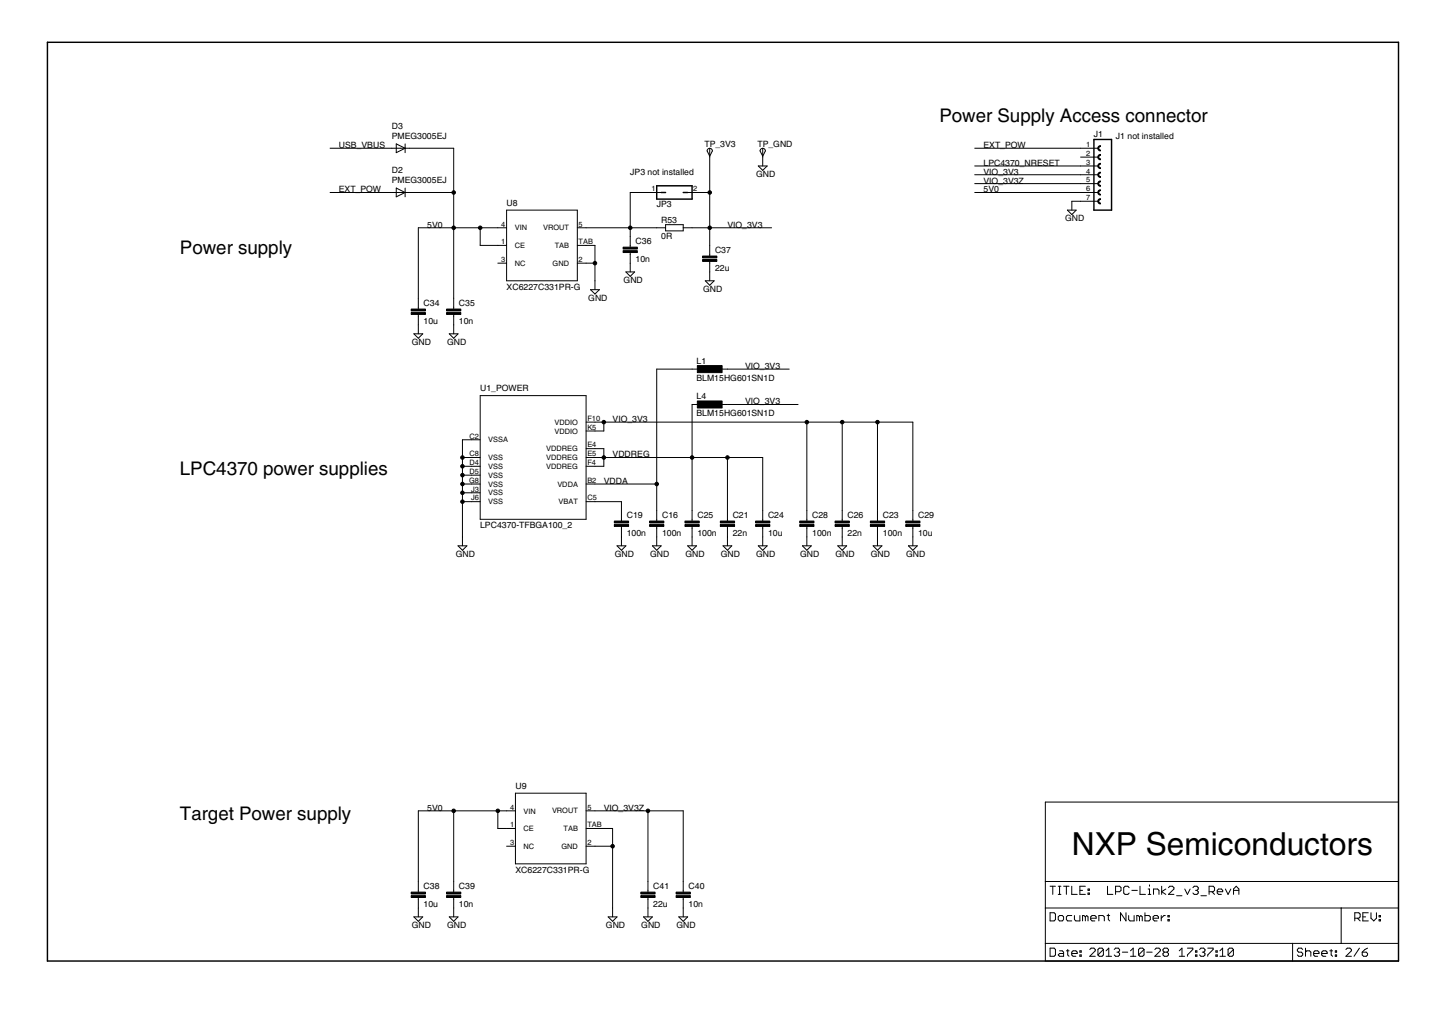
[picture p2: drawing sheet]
<svg xmlns="http://www.w3.org/2000/svg" width="297mm" height="210mm" viewBox="0 0 297 210" stroke-linecap="round" stroke-linejoin="round" font-family="sans-serif">
<g fill="#000" stroke="#000" stroke-width=".3">
<path d="M9.7 8.7v188.5zM9.7 8.7h277.4zM287.1 8.7v188.5zM134.8 38.1v2.8zM135.7 39.5h.9zM140.3 39.5h.9zM134.8 38.1h7.3zM224.6 28.6h3.6zM224.6 28.6v14.5zM134.8 40.9h7.3zM142.1 38.1v2.8zM228.2 28.6v14.5z"/>
<path d="M224.6 43.1h3.6zM9.7 197.2h277.4z"/>
</g>
<g fill="#000" stroke="#000" stroke-width=".21">
<path d="M80.4 39.5h1.9zM80.4 30.4h1.9zM67.8 30.4h12.6zM67.8 39.5h12.6zM81.3 38.6v1.8zM81.3 31.3l1.9-.9zM81.3 29.5v1.8zM81.3 38.6l1.9 .9zM83.2 38.6v.9zM83.2 39.5v.9zM81.3 29.5l1.9 .9zM83.2 29.5v.9z"/>
<path d="M83.2 30.4v.9zM82.3 39.5h1.8zM82.3 30.4h1.8zM84.1 30.4h9zM84.1 39.5h9zM93.1 30.4v9.1zM93.1 39.5v7.2zM129.4 39.5v7.2zM133 39.5h1.8zM129.4 39.5h3.6zM134.8 39.5h.9zM141.2 39.5h.9z"/>
<path d="M142.1 39.5h1.8zM143.9 39.5h1.8zM145.7 30.4v1.8zM145.2 31l.5 1zM145.7 39.5v7.2zM145.7 32.2v7.3zM146.2 31l-.5 1zM155.7 34.1h1.8zM156.6 30.4v1.8zM156 31l.6 1zM156.6 32.2v1.9zM155.7 34.1l.9 .8z"/>
<path d="M157.1 31l-.5 1zM156.6 34.9l.9-.8zM221.8 30.4h3.7zM221.8 32.2h3.7zM221.8 34.1h3.7zM221.8 35.9h3.7zM221.8 37.7h3.7zM221.8 39.5h3.7zM200.1 39.5h21.7zM200.1 35.9h21.7zM200.1 30.4h21.7zM200.1 37.7h21.7z"/>
<path d="M200.1 34.1h21.7zM81.3 40.4l1.9-.9zM85.9 46.7v14.5zM85.9 46.7h7.2zM93.1 46.7h5.5zM98.6 46.7v3.7zM98.6 50.4h3.6zM98.6 46.7h3.6zM102.2 46.7h1.8zM102.2 54h1.8zM102.2 50.4h1.8zM104 43.1h14.5z"/>
<path d="M104 43.1v14.5zM118.5 43.1v14.5zM104 57.6h14.5zM118.5 54h1.8zM118.5 46.7h1.8zM118.5 50.4h1.8zM120.3 54h1.8zM121.2 59.4h1.8zM122.1 57.6v1.8zM122.1 54v3.6zM122.1 50.4v3.6zM120.3 50.4h1.8z"/>
<path d="M122.1 60.3l.9-.9zM128.5 55.8h1.8zM129.4 48.6v1.8zM129.4 52.2v1.8zM129.4 50.4v.3zM129.4 51.8v.4zM129.4 54v1.8zM128.5 55.8l.9 .9zM129.4 46.7v1.9zM120.3 46.7h9.1zM130.3 55.8l-.9 .9zM134.8 46.7h1.8z"/>
<path d="M129.4 46.7h5.4zM136.6 47.4h3.7zM136.6 46.1v1.3zM136.6 46.1h3.7zM140.3 46.1v1.3zM140.3 46.7h1.8zM144.8 57.6h1.8zM145.7 50.4v1.8zM145.7 54v1.8zM145.7 52.2v.3zM145.7 53.6v.4zM145.7 55.8v1.8z"/>
<path d="M144.8 57.6l.9 .9zM142.1 46.7h3.6zM145.7 46.7v3.7zM145.7 46.7h12.7zM146.6 57.6l-.9 .9zM219.1 43.1h1.8zM220 41.3v1.8zM219.1 43.1l.9 .9zM220 41.3h1.8zM220.9 43.1l-.9 .9zM221.8 41.3h3.7zM85 68.5h1.8z"/>
<path d="M85.9 66.7v1.8zM85 68.5l.9 .9zM85.9 61.2v1.9zM85.9 64.9v1.8zM85.9 63.1v.3zM85.9 64.5v.4zM86.8 68.5l-.9 .9zM92.2 68.5h1.8zM93.1 61.2v1.9zM93.1 64.9v1.8zM93.1 63.1v.3zM93.1 64.5v.4z"/>
<path d="M93.1 66.7v1.8zM92.2 68.5l.9 .9zM93.1 46.7v14.5zM94 68.5l-.9 .9zM121.2 59.4l.9 .9zM134.8 75.7v23.6zM142.1 75.7h1.8zM134.8 75.7h7.3zM147.5 75.7h1.8zM149.3 75.7h12.7zM94.9 90.2v3.7zM94.9 93.9v1.8z"/>
<path d="M94.9 95.7v1.8zM94.9 97.5v1.8zM94.9 99.3v1.8zM96.8 93.9h1.8zM96.8 95.7h1.8zM96.8 97.5h1.8zM96.8 99.3h1.8zM96.8 90.2h1.8zM94.9 90.2h1.9zM94.9 93.9h1.9zM94.9 95.7h1.9zM94.9 97.5h1.9z"/>
<path d="M94.9 99.3h1.9zM98.6 81.2h21.7zM120.3 81.2v25.4zM120.3 92.1h1.8zM120.3 86.6h1.8zM120.3 88.4h1.8zM120.3 93.9h1.8zM120.3 95.7h1.8zM120.3 99.3h1.8zM122.1 86.6h1.9zM122.1 99.3h12.7zM122.1 92.1h1.9z"/>
<path d="M122.1 93.9h1.9zM124 86.6v1.8zM122.1 88.4h1.9zM124 86.6h41.6zM124 92.1v1.8zM124 93.9v1.8zM122.1 95.7h1.9zM134.8 99.3v5.5zM142.1 83h1.8zM142.1 93.9v10.9zM124 93.9h18.1zM142.1 83v10.9z"/>
<path d="M147.5 83h1.8zM149.3 83h14.5zM142.1 93.9h7.2zM149.3 93.9h7.3zM165.6 86.6h7.3zM172.9 86.6h7.2zM180.1 86.6h7.3zM187.4 86.6v18.2zM94 112h1.8zM94.9 110.2v1.8zM94 112l.9 .9zM94.9 101.1v1.8z"/>
<path d="M94.9 102.9v7.3zM95.8 112l-.9 .9zM96.8 101.1h1.8zM96.8 102.9h1.8zM94.9 101.1h1.9zM94.9 102.9h1.9zM98.6 81.2v25.4zM98.6 106.6h21.7zM120.3 102.9h1.8zM122.1 102.9h5.5zM126.7 112h1.8zM127.6 104.8v1.8z"/>
<path d="M127.6 108.4v1.8zM127.6 106.6v.3zM127.6 108v.4zM127.6 110.2v1.8zM126.7 112l.9 .9zM127.6 102.9v1.9zM128.5 112l-.9 .9zM133.9 112h1.8zM134.8 104.8v1.8zM134.8 108.4v1.8zM134.8 106.6v.3zM134.8 108v.4z"/>
<path d="M134.8 110.2v1.8zM133.9 112l.9 .9zM135.7 112l-.9 .9zM141.2 112h1.8zM142.1 104.8v1.8zM142.1 108.4v1.8zM142.1 106.6v.3zM142.1 108v.4zM142.1 110.2v1.8zM141.2 112l.9 .9zM143 112l-.9 .9zM148.4 112h1.8z"/>
<path d="M149.3 104.8v1.8zM149.3 108.4v1.8zM149.3 106.6v.3zM149.3 108v.4zM149.3 110.2v1.8zM148.4 112l.9 .9zM149.3 93.9v10.9zM150.2 112l-.9 .9zM155.7 112h1.8zM156.6 110.2v1.8zM155.7 112l.9 .9zM156.6 104.8v1.8z"/>
<path d="M156.6 108.4v1.8zM156.6 106.6v.3zM156.6 108v.4zM156.6 93.9v10.9zM157.5 112l-.9 .9zM164.7 112h1.8zM165.6 104.8v1.8zM165.6 108.4v1.8zM165.6 106.6v.3zM165.6 108v.4zM165.6 110.2v1.8zM164.7 112l.9 .9z"/>
<path d="M165.6 86.6v18.2zM166.5 112l-.9 .9zM172 112h1.8zM172.9 104.8v1.8zM172.9 108.4v1.8zM172.9 106.6v.3zM172.9 108v.4zM172.9 110.2v1.8zM172 112l.9 .9zM172.9 86.6v18.2zM173.8 112l-.9 .9zM179.2 112h1.8z"/>
<path d="M180.1 104.8v1.8zM180.1 108.4v1.8zM180.1 106.6v.3zM180.1 108v.4zM180.1 110.2v1.8zM179.2 112l.9 .9zM180.1 86.6v18.2zM180.1 112.9l.9-.9zM186.5 112h1.8zM187.4 110.2v1.8zM186.5 112l.9 .9zM187.4 104.8v1.8z"/>
<path d="M187.4 108.4v1.8zM187.4 106.6v.3zM187.4 108v.4zM187.4 112.9l.9-.9zM85.9 166.4v14.5zM85.9 166.4h7.2zM93.1 166.4h9.1zM102.2 166.4v3.6zM104 166.4h1.8zM104 173.6h1.8zM104 170h1.8zM102.2 170h1.8z"/>
<path d="M102.2 166.4h1.8zM105.8 162.8h14.5zM105.8 162.8v14.4zM120.3 162.8v14.4zM105.8 177.2h14.5zM120.3 173.6h1.8zM120.3 166.4h1.8zM120.3 170h1.8zM122.1 173.6h3.7zM122.1 170h3.7zM122.1 166.4h10.9zM125.8 173.6v12.7z"/>
<path d="M125.8 170v3.6zM133 166.4h7.3zM140.3 166.4v14.5zM214.6 164.6h72.5zM287.1 164.6v16.3zM85 188.1h1.8zM85.9 186.3v1.8zM85 188.1l.9 .9zM85.9 180.9v1.8zM85.9 184.5v1.8zM85.9 182.7v.3zM85.9 184.1v.4z"/>
<path d="M86.8 188.1l-.9 .9zM92.2 188.1h1.8zM93.1 180.9v1.8zM93.1 184.5v1.8zM93.1 182.7v.3zM93.1 184.1v.4zM93.1 186.3v1.8zM92.2 188.1l.9 .9zM93.1 166.4v14.5zM94 188.1l-.9 .9zM124.8 188.1h1.9zM125.8 186.3v1.8z"/>
<path d="M124.8 188.1l1 .9zM126.7 188.1l-.9 .9zM132.1 188.1h1.8zM133 180.9v1.8zM133 184.5v1.8zM133 182.7v.3zM133 184.1v.4zM133 186.3v1.8zM132.1 188.1l.9 .9zM133 166.4v14.5zM133.9 188.1l-.9 .9zM139.3 188.1h1.9z"/>
<path d="M140.3 180.9v1.8zM140.3 184.5v1.8zM140.3 182.7v.3zM140.3 184.1v.4zM140.3 186.3v1.8zM139.3 188.1l1 .9zM141.2 188.1l-.9 .9zM214.6 197.2h50.7zM214.6 193.6v3.6zM214.6 193.6h50.7zM214.6 186.3v7.3zM214.6 180.9v5.4z"/>
<path d="M214.6 180.9h72.5zM214.6 164.6v16.3zM215.6 194.5v1.7zM215.6 196.2h.8zM215.6 181.8h1.1zM215.6 187.3v1.7zM215.6 189h.8zM216.1 181.8v1.7zM216.4 196.2l.3-.3zM215.6 194.5h.8zM216.4 189l.3-.3zM215.6 187.3h.8z"/>
<path d="M216.7 194.8v1.1zM216.4 194.5l.3 .3zM216.7 187.6v1.1zM216.4 187.3l.3 .3zM217.5 195.6l-.3 .3zM217.2 183.5h.6zM217.2 181.8h.6zM217.2 188.1v.6zM217.2 188.7l.3 .3zM217.5 195.1h.6zM217.2 195.9l.3 .3zM217.5 195.6h.8z"/>
<path d="M217.5 181.8v1.7zM217.5 189h.6zM217.5 187.9l-.3 .2zM218.1 195.1l.2 .3zM218.1 189l.2-.3zM217.5 187.9h.6zM218.3 195.4v.8zM217.5 196.2h.8zM218.3 181.8h1.2zM218.3 188.1v.6zM218.1 187.9l.2 .2zM218.9 195.1h.6z"/>
<path d="M218.9 181.8v1.7zM218.9 188.1v.6zM218.9 188.7l.3 .3zM219.2 194.8v1.1zM219.2 195.9l.3 .3zM219.2 187.9l-.3 .2zM219.2 189h.8zM220 195.4v.5zM220 195.4l.3-.3zM220 181.8v1.7zM220 183.5h1.1zM219.2 187.9h.8z"/>
<path d="M220 195.9l.3 .3zM220.3 195.1h.6zM220.6 187.9v.8zM220.6 188.7l.3 .3zM220.3 196.2h.6zM220.9 195.1l.2 .3zM220.9 189h.8zM221.1 195.4v.2zM220 195.6h1.1zM221.7 195.1h.3zM221.7 195.1v.3zM221.7 195.9h.3z"/>
<path d="M221.7 195.9v.3zM221.7 181.8v1.7zM221.7 183.5h1.1zM221.7 182.7h.5zM221.7 187.9v1.1zM222 195.1v.3zM221.7 195.4h.3zM222 195.9v.3zM221.7 196.2h.3zM222.2 187.9v1.1zM222.2 187.9h.3zM222.5 187.9l.3 .2z"/>
<path d="M221.7 181.8h1.1zM222.8 188.1v.9zM222.8 188.1l.3-.2zM223.1 187.9l.3 .2zM223.4 182.4h.2zM223.4 182.4v.3zM223.4 183.2h.2zM223.4 183.2v.3zM223.4 188.1v.9zM223.6 182.4v.3zM223.4 182.7h.2zM223.6 183.2v.3z"/>
<path d="M223.4 183.5h.2zM223.7 196.2l1.1-1.1zM223.9 188.1v.6zM223.9 188.1l.3-.2zM224 194.5l-.3 .3zM223.9 188.7l.3 .3zM224.2 187.9h.5zM224 194.5h.6zM224.2 189h.5zM224.7 187.9l.3 .2zM223.7 196.2h1.1zM224.8 194.8v.3z"/>
<path d="M224.6 194.5l.2 .3zM225 188.1v.3zM223.9 188.4h1.1zM225.4 194.8v1.1zM225.4 194.8l.3-.3zM225.4 195.9l1.1-1.1zM225.6 187.9v1.1zM225.6 187.9h.8zM225.7 194.5h.5zM225.4 195.9l.3 .3zM226.2 194.5l.3 .3zM225.7 196.2h.5z"/>
<path d="M226.4 187.9l.3 .2zM226.5 194.8v1.1zM226.5 195.9l-.3 .3zM226.7 188.1v.9zM227.6 194.5l-.5 .6zM227.1 196.2h1.1zM227.2 187.9h.6zM227.4 181.8v1.7zM227.4 183.5h1.1zM227.5 187.6v1.1zM227.5 188.7l.3 .3zM227.6 194.5v1.7z"/>
<path d="M228.7 194.8l.3-.3zM229 194.5h.6zM228.7 195.9l.3 .3zM229 181.8v1.7zM229 181.8h.8zM229.6 194.5l.2 .3zM229.3 195.4h.3zM229.6 195.4l.2 .2zM229 196.2h.6zM229.8 194.8v.3zM229.8 195.1l-.2 .3zM229.8 195.6v.3z"/>
<path d="M229.8 195.9l-.2 .3zM229.8 181.8l.3 .3zM229 183h.8zM230 187.3v1.7zM230 187.3l1.1 1.7zM230.1 182.1v.6zM230.1 182.7l-.3 .3zM230.4 195.4h1.1zM230.7 182.1v1.1zM230.7 183.2l.2 .3zM230.9 181.8l-.2 .3zM230.9 183.5h.6z"/>
<path d="M231.1 187.3v1.7zM230.9 181.8h.6zM231.5 183.5l.3-.3zM231.7 187.9v.8zM231.7 188.7l.3 .3zM231.5 181.8l.3 .3zM232 189h.8zM232.1 195.1l.5-.6zM232.1 196.2h1.1zM232.3 182.7h1.2zM232.6 194.5v1.7zM232.8 187.9v1.1z"/>
<path d="M233.4 187.9v1.1zM233.4 187.9h.2zM233.6 187.9l.3 .2zM233.7 194.8v1.1zM233.7 194.8l.3-.3zM233.7 195.9l1.1-1.1zM233.9 188.1v.9zM233.9 188.1l.3-.2zM234 194.5h.6zM233.7 195.9l.3 .3zM234 181.8v1.7zM234 183.5h1.1z"/>
<path d="M234.2 187.9l.3 .2zM234.5 188.1v.9zM234.6 194.5l.2 .3zM234 196.2h.6zM234.8 194.8v1.1zM234.8 195.9l-.2 .3zM235 187.3v1.7zM235 189h.9zM235.4 195.4h1.1zM235.7 182.4h.3zM235.7 183.5h.5zM235.9 189l.2-.3z"/>
<path d="M235 187.9h.9zM236 182.4v1.1zM236 181.6v.2zM236.1 188.1v.6zM235.9 187.9l.2 .2zM236.7 188.1v.6zM237 187.9l-.3 .2zM236.8 182.4v1.1zM236.8 182.4h.8zM236.7 188.7l.3 .3zM237 187.9h.5zM237.1 196.2l1.1-1.1z"/>
<path d="M237.3 194.5l-.2 .3zM237 189h.5zM237.5 187.9l.3 .2zM237.6 182.4l.3 .3zM237.8 188.1v.3zM236.7 188.4h1.1zM237.3 194.5h.6zM237.9 182.7v.8zM237.1 196.2h1.1zM238.2 194.8v.3zM237.9 194.5l.3 .3zM238.4 187.9v1.1z"/>
<path d="M238.4 188.4l.5-.5zM238.5 181.8v1.7zM238.5 183l.8-.6zM238.7 194.8l.3-.3zM238.7 195.6v.3zM238.7 195.6l.3-.2zM238.7 194.8v.3zM238.9 187.9h.3zM239 194.5h.6zM238.7 195.9l.3 .3zM238.7 195.1l.3 .3zM239 195.4h.6z"/>
<path d="M238.5 183l.8 .5zM239.6 194.5l.3 .3zM239.6 195.4l.3 .2zM239 196.2h.6zM239.8 187.9h.2zM239.8 187.9v.2zM239.8 188.7h.2zM239.8 188.7v.3zM239.9 194.8v.3zM239.6 195.4l.3-.3zM239.9 195.6v.3zM239.6 196.2l.3-.3z"/>
<path d="M239.9 183.5l1.1-1.1zM240 187.9v.2zM239.8 188.1h.2zM240 188.7v.3zM239.8 189h.2zM240.1 181.8l-.2 .3zM240.1 181.8h.6zM239.9 183.5h1.1zM241 182.1v.3zM240.7 181.8l.3 .3zM241.5 183.8h1.1zM242.6 194.5l-.5 .6z"/>
<path d="M242.1 196.2h1.1zM242.6 194.5v1.7zM243.2 182.4l.6 1.1zM243.8 194.5h1.1zM243.8 195.9v.3zM244.3 182.4l-.5 1.1zM244.9 194.5v.3zM244.9 194.8l-1.1 1.1zM245.2 181.8l-.3 .3zM245.2 181.8h.5zM244.9 183.2l.3 .3zM245.4 195.1h.3z"/>
<path d="M245.4 195.1v.3zM245.4 195.9h.3zM245.4 195.9v.3zM245.7 195.1v.3zM245.4 195.4h.3zM245.7 195.9v.3zM245.4 196.2h.3zM245.7 181.8l.3 .3zM245.4 182.7h.3zM245.7 182.7l.3 .3zM245.2 183.5h.5zM246 182.1v.3z"/>
<path d="M246 182.4l-.3 .3zM246 183v.2zM246 183.2l-.3 .3zM246.3 194.8l.2-.3zM246.5 194.5h.6zM246.3 195.9l.2 .3zM246.5 183.8h1.1zM247.1 194.5l.3 .3zM246.8 195.4h.3zM247.1 195.4l.3 .2zM246.5 196.2h.6zM247.4 194.8v.3z"/>
<path d="M247.4 195.1l-.3 .3zM247.4 195.6v.3zM247.4 195.9l-.3 .3zM247.9 194.5h1.1zM247.9 195.9v.3zM248.2 181.8v1.7zM248.2 181.8h.8zM248.8 183l.5 .5zM249 194.5v.3zM249 194.8l-1.1 1.1zM249 181.8l.3 .3zM248.2 183h.8z"/>
<path d="M249.3 182.1v.6zM249.3 182.7l-.3 .3zM249.6 195.1h.3zM249.6 195.1v.3zM249.6 195.9h.3zM249.6 195.9v.3zM249.9 195.1v.3zM249.6 195.4h.3zM249.9 195.9v.3zM249.6 196.2h.3zM249.9 182.7v.5zM249.9 182.7l.2-.3z"/>
<path d="M249.9 183.2l.2 .3zM250.1 182.4h.6zM250.4 195.1l.6-.6zM250.4 196.2h1.1zM250.1 183.5h.6zM250.7 182.4l.3 .3zM251 194.5v1.7zM251 182.7v.3zM249.9 183h1.1zM251.5 182.4l.6 1.1zM252.1 194.8v1.1zM252.4 194.5l-.3 .3z"/>
<path d="M253.2 194.8l-1.1 1.1zM252.7 182.4l-.6 1.1zM252.4 194.5h.5zM252.1 195.9l.3 .3zM252.9 194.5l.3 .3zM252.4 196.2h.5zM253.2 194.8v1.1zM253.2 195.9l-.3 .3zM253.2 182.4v1.1zM253.8 181.8l-.6 .6zM253.2 182.7h1.1zM253.8 181.8l.5 .6z"/>
<path d="M254.3 182.4v1.1zM265.3 193.6v3.6zM265.3 193.6h10zM265.3 197.2h21.8zM266.3 194.8v.3zM266.3 195.1l.3 .3zM266.6 194.5l-.3 .3zM266.6 195.4h.5zM266.3 195.9l.3 .3zM266.6 194.5h.5zM267.1 195.4l.3 .2zM266.6 196.2h.5z"/>
<path d="M267.1 194.5l.3 .3zM267.4 195.6v.3zM267.4 195.9l-.3 .3zM268 194.5v1.7zM268 195.4l.3-.3zM268.3 195.1h.5zM268.8 195.1l.3 .3zM269.1 195.4v.8zM269.7 195.4v.5zM269.7 195.4l.2-.3zM269.7 195.9l.2 .3zM269.9 195.1h.6z"/>
<path d="M269.9 196.2h.6zM270.5 195.1l.3 .3zM270.8 195.4v.2zM269.7 195.6h1.1zM271.3 195.4v.5zM271.3 195.4l.3-.3zM271.3 195.9l.3 .3zM271.6 195.1h.6zM271.6 196.2h.6zM272.2 195.1l.2 .3zM272.4 195.4v.2zM271.3 195.6h1.1z"/>
<path d="M273 195.1h.6zM273.3 194.8v1.1zM273.3 195.9l.3 .3zM274.1 195.1h.3zM274.1 195.1v.3zM274.1 195.9h.3zM274.1 195.9v.3zM274.4 195.1v.3zM274.1 195.4h.3zM274.4 195.9v.3zM274.1 196.2h.3zM275.3 186.3v7.3z"/>
<path d="M214.6 186.3h60.7zM275.3 193.6h11.8zM276.3 196.2l1.1-1.1zM276.6 194.5l-.3 .3zM276.6 194.5h.5zM276.3 196.2h1.1zM277.4 194.8v.3zM277.1 194.5l.3 .3zM279.1 194.5l-1.1 1.7zM278.1 187.3v1.7zM278.1 187.3h.8zM278.7 188.4l.5 .6z"/>
<path d="M278.9 187.3l.3 .3zM278.1 188.4h.8zM279.2 187.6v.5zM279.2 188.1l-.3 .3zM279.6 195.4v.5zM279.6 195.9l.3 .3zM279.8 187.3v1.7zM279.8 189h1.1zM279.8 188.1h.5zM279.9 196.2h.6zM280.2 194.8l-.6 .6zM280.5 196.2l.2-.3z"/>
<path d="M279.6 195.4h.9zM280.2 194.8l.5-.3zM280.7 195.6v.3zM280.5 195.4l.2 .2zM279.8 187.3h1.1zM281.4 187.3v1.1zM281.4 188.4l.6 .6zM282 189l.6-.6zM282.6 187.3v1.1zM283.1 187.9h.3zM283.1 187.9v.2zM283.1 188.7h.3z"/>
<path d="M283.1 188.7v.3zM283.4 187.9v.2zM283.1 188.1h.3zM283.4 188.7v.3zM283.1 189h.3zM275.3 186.3h11.8zM287.1 186.3v7.3zM287.1 193.6v3.6zM287.1 180.9v5.4z"/>
<path d="M225.5 33.7l.4-.2v.2l-.3 .3 .3 .6-.5-.4z" fill-rule="evenodd"/>
<path d="M225.5 31.9l.4-.2v.2l-.3 .3 .3 .6-.5-.4z" fill-rule="evenodd"/>
<path d="M225.5 30.1l.4-.2v.2l-.3 .3 .3 .6-.5-.4z" fill-rule="evenodd"/>
<path d="M225.5 37.3l.4-.2v.2l-.3 .3 .3 .6-.5-.3z" fill-rule="evenodd"/>
<path d="M225.5 35.5l.4-.2v.2l-.3 .3 .3 .6-.5-.4z" fill-rule="evenodd"/>
<path d="M225.5 39.1l.4-.2v.2l-.3 .3 .3 .6-.5-.3z" fill-rule="evenodd"/>
<path d="M225.5 40.9l.4-.1v.1l-.3 .3 .3 .6-.5-.3z" fill-rule="evenodd"/>
<circle cx="93.1" cy="39.5" r=".36"/>
<circle cx="145.7" cy="39.5" r=".36"/>
<circle cx="93.1" cy="46.7" r=".36"/>
<circle cx="98.6" cy="46.7" r=".36"/>
<circle cx="122.1" cy="54" r=".36"/>
<circle cx="129.4" cy="46.7" r=".36"/>
<circle cx="145.7" cy="46.7" r=".36"/>
<circle cx="94.9" cy="97.5" r=".36"/>
<circle cx="94.9" cy="93.9" r=".36"/>
<circle cx="94.9" cy="95.7" r=".36"/>
<circle cx="94.9" cy="99.3" r=".36"/>
<circle cx="124" cy="93.9" r=".36"/>
<circle cx="124" cy="86.6" r=".36"/>
<circle cx="134.8" cy="99.3" r=".36"/>
<circle cx="142.1" cy="93.9" r=".36"/>
<circle cx="149.3" cy="93.9" r=".36"/>
<circle cx="165.6" cy="86.6" r=".36"/>
<circle cx="172.9" cy="86.6" r=".36"/>
<circle cx="180.1" cy="86.6" r=".36"/>
<circle cx="94.9" cy="101.1" r=".36"/>
<circle cx="94.9" cy="102.9" r=".36"/>
<circle cx="93.1" cy="166.4" r=".36"/>
<circle cx="102.2" cy="166.4" r=".36"/>
<circle cx="125.8" cy="173.6" r=".36"/>
<circle cx="133" cy="166.4" r=".36"/>
</g>
<g fill="#000" stroke="#000" stroke-width=".21">
<path d="M127.9 51.4h2.9v.4h-2.9zM127.9 50.7h2.9v.4h-2.9zM144.2 53.3h3v.3h-3zM144.2 52.5h3v.4h-3zM84.4 64.1h2.9v.4h-2.9zM84.4 63.4h2.9v.4h-2.9zM91.7 64.1h2.9v.4h-2.9zM91.7 63.4h2.9v.4h-2.9zM143.2 75h5v1.5h-5zM143.2 82.3h5v1.4h-5zM126.1 107.6h2.9v.4h-2.9zM126.1 106.9h2.9v.4h-2.9z"/>
<path d="M133.3 107.6h3v.4h-3zM133.3 106.9h3v.4h-3zM140.6 107.6h2.9v.4h-2.9zM140.6 106.9h2.9v.4h-2.9zM147.9 107.6h2.9v.4h-2.9zM147.9 106.9h2.9v.4h-2.9zM155.1 107.6h2.9v.4h-2.9zM155.1 106.9h2.9v.4h-2.9zM164.2 107.6h2.9v.4h-2.9zM164.2 106.9h2.9v.4h-2.9zM171.4 107.6h2.9v.4h-2.9zM171.4 106.9h2.9v.4h-2.9z"/>
<path d="M178.7 107.6h2.9v.4h-2.9zM178.7 106.9h2.9v.4h-2.9zM185.9 107.6h2.9v.4h-2.9zM185.9 106.9h2.9v.4h-2.9zM84.4 183.8h2.9v.3h-2.9zM84.4 183h2.9v.4h-2.9zM91.7 183.8h2.9v.3h-2.9zM91.7 183h2.9v.4h-2.9zM131.6 183.8h2.9v.3h-2.9zM131.6 183h2.9v.4h-2.9zM138.8 183.8h2.9v.3h-2.9zM138.8 183h2.9v.4h-2.9z"/>
</g>
<path d="M145.2 31a.54 .54 0 0 1 .5-.6 .54 .54 0 0 1 .5 .6M156 31a.55 .55 0 0 1 .6-.6 .55 .55 0 0 1 .5 .6" fill="none" stroke="#000" stroke-width=".21"/>
<text font-size="7.5" x="220" y="175.4">NXP Semiconductors</text>
<g font-size="4.4">
<text x="192.8" y="25">Power Supply Access connector</text>
<text x="36.9" y="52.2">Power supply</text>
<text x="36.9" y="97.5">LPC4370 power supplies</text>
<text x="36.9" y="168.2">Target Power supply</text>
</g>
<g font-size="2.1">
<text x="80.4" y="28.4">PMEG3005EJ</text>
<text x="80.4" y="26.5">D3</text>
<text x="224.5" y="28.1">J1</text>
<text x="229.1" y="28.6">J1 not installed</text>
<text x="69.6" y="30.4">USB_VBUS</text>
<text x="80.4" y="35.5">D2</text>
<text x="129.4" y="35.9">JP3 not installed</text>
<text x="144.6" y="30.2">TP_3V3</text>
<text x="155.5" y="30.2">TP_GND</text>
<text x="201.9" y="35.9">VIO_3V3</text>
<text x="201.9" y="30.4">EXT_POW</text>
<text x="201.9" y="34">LPC4370_NRESET</text>
<text x="69.6" y="39.5">EXT_POW</text>
<text x="80.4" y="37.5">PMEG3005EJ</text>
<text x="155.2" y="36.3">GND</text>
<text x="201.9" y="39.5">5V0</text>
<text x="201.9" y="37.7">VIO_3V3Z</text>
<text x="87.7" y="46.7">5V0</text>
<text x="104" y="42.2">U8</text>
<text x="134.8" y="42.6">JP3</text>
<text x="135.7" y="45.7">R53</text>
<text x="149.3" y="46.7">VIO_3V3</text>
<text x="218.7" y="45.4">GND</text>
<text x="130.5" y="53.7">10n</text>
<text x="130.5" y="50.1">C36</text>
<text x="135.7" y="49.1">0R</text>
<text x="146.8" y="51.9">C37</text>
<text x="104" y="59.4">XC6227C331PR-G</text>
<text x="128" y="58.1">GND</text>
<text x="144.3" y="59.9">GND</text>
<text x="146.8" y="55.5">22u</text>
<text x="87" y="62.8">C34</text>
<text x="94.2" y="62.8">C35</text>
<text x="120.8" y="61.7">GND</text>
<text x="84.5" y="70.8">GND</text>
<text x="87" y="66.4">10u</text>
<text x="91.8" y="70.8">GND</text>
<text x="94.2" y="66.4">10n</text>
<text x="143" y="74.7">L1</text>
<text x="152.9" y="75.7">VIO_3V3</text>
<text x="98.6" y="80.3">U1_POWER</text>
<text x="143" y="78.1">BLM15HG601SN1D</text>
<text x="143" y="81.9">L4</text>
<text x="152.9" y="83">VIO_3V3</text>
<text x="125.8" y="86.6">VIO_3V3</text>
<text x="143" y="85.3">BLM15HG601SN1D</text>
<text x="125.8" y="93.9">VDDREG</text>
<text x="123.9" y="99.3">VDDA</text>
<text x="128.7" y="106.3">C19</text>
<text x="135.9" y="106.3">C16</text>
<text x="143.2" y="106.3">C25</text>
<text x="150.4" y="106.3">C21</text>
<text x="157.7" y="106.3">C24</text>
<text x="166.7" y="106.3">C28</text>
<text x="174" y="106.3">C26</text>
<text x="181.2" y="106.3">C23</text>
<text x="188.5" y="106.3">C29</text>
<text x="98.6" y="108.4">LPC4370-TFBGA100_2</text>
<text x="128.7" y="109.9">100n</text>
<text x="135.9" y="109.9">100n</text>
<text x="143.2" y="109.9">100n</text>
<text x="150.4" y="109.9">22n</text>
<text x="157.7" y="109.9">10u</text>
<text x="166.7" y="109.9">100n</text>
<text x="174" y="109.9">22n</text>
<text x="181.2" y="109.9">100n</text>
<text x="188.5" y="109.9">10u</text>
<text x="93.6" y="114.3">GND</text>
<text x="126.2" y="114.3">GND</text>
<text x="133.5" y="114.3">GND</text>
<text x="140.7" y="114.3">GND</text>
<text x="148" y="114.3">GND</text>
<text x="155.2" y="114.3">GND</text>
<text x="164.3" y="114.3">GND</text>
<text x="171.5" y="114.3">GND</text>
<text x="178.8" y="114.3">GND</text>
<text x="186" y="114.3">GND</text>
<text x="105.8" y="161.8">U9</text>
<text x="87.7" y="166.4">5V0</text>
<text x="123.9" y="166.4">VIO_3V3Z</text>
<text x="105.8" y="179.1">XC6227C331PR-G</text>
<text x="87" y="182.4">C38</text>
<text x="94.2" y="182.4">C39</text>
<text x="134.1" y="182.4">C41</text>
<text x="141.3" y="182.4">C40</text>
<text x="84.5" y="190.4">GND</text>
<text x="87" y="186">10u</text>
<text x="91.8" y="190.4">GND</text>
<text x="94.2" y="186">10n</text>
<text x="124.4" y="190.4">GND</text>
<text x="131.6" y="190.4">GND</text>
<text x="134.1" y="186">22u</text>
<text x="138.9" y="190.4">GND</text>
<text x="141.3" y="186">10n</text>
</g>
<g font-size="1.8">
<text x="222.9" y="30.2">1</text>
<text x="222.9" y="32">2</text>
<text x="222.9" y="33.8">3</text>
<text x="222.9" y="35.6">4</text>
<text x="133.7" y="39.2">1</text>
<text x="142.3" y="39.2">2</text>
<text x="222.9" y="37.4">5</text>
<text x="222.9" y="39.2">6</text>
<text x="222.9" y="41">7</text>
<text x="102.9" y="46.5">4</text>
<text x="105.7" y="47.3">VIN</text>
<text x="111.5" y="47.3">VROUT</text>
<text x="118.8" y="46.5">5</text>
<text x="102.9" y="53.7">3</text>
<text x="102.9" y="50.1">1</text>
<text x="105.7" y="50.9">CE</text>
<text x="113.9" y="50.9">TAB</text>
<text x="118.8" y="53.7">2</text>
<text x="118.8" y="50.1">TAB</text>
<text x="105.7" y="54.5">NC</text>
<text x="113.4" y="54.5">GND</text>
<text x="96.4" y="90">C2</text>
<text x="113.8" y="87.2">VDDIO</text>
<text x="113.8" y="89">VDDIO</text>
<text x="120.6" y="86.4">F10</text>
<text x="120.6" y="88.2">K5</text>
<text x="96.4" y="93.6">C8</text>
<text x="96.4" y="95.4">D4</text>
<text x="100.2" y="94.4">VSS</text>
<text x="100.2" y="90.8">VSSA</text>
<text x="112.1" y="92.6">VDDREG</text>
<text x="112.1" y="94.4">VDDREG</text>
<text x="120.6" y="91.8">E4</text>
<text x="120.6" y="93.6">E5</text>
<text x="120.6" y="95.4">F4</text>
<text x="96.3" y="99.1">G8</text>
<text x="96.4" y="97.2">D5</text>
<text x="96.7" y="100.9">J3</text>
<text x="100.2" y="96.2">VSS</text>
<text x="100.2" y="98">VSS</text>
<text x="100.2" y="99.8">VSS</text>
<text x="100.2" y="101.7">VSS</text>
<text x="112.1" y="96.2">VDDREG</text>
<text x="114.4" y="99.8">VDDA</text>
<text x="120.6" y="99.1">B2</text>
<text x="96.7" y="102.7">J6</text>
<text x="100.2" y="103.5">VSS</text>
<text x="114.7" y="103.5">VBAT</text>
<text x="120.6" y="102.7">C5</text>
<text x="104.7" y="166.1">4</text>
<text x="107.5" y="166.9">VIN</text>
<text x="113.3" y="166.9">VROUT</text>
<text x="120.6" y="166.1">5</text>
<text x="104.7" y="173.4">3</text>
<text x="104.7" y="169.7">1</text>
<text x="107.5" y="170.5">CE</text>
<text x="115.7" y="170.5">TAB</text>
<text x="120.6" y="173.4">2</text>
<text x="120.6" y="169.7">TAB</text>
<text x="107.5" y="174.2">NC</text>
<text x="115.3" y="174.2">GND</text>
</g>
</svg>
